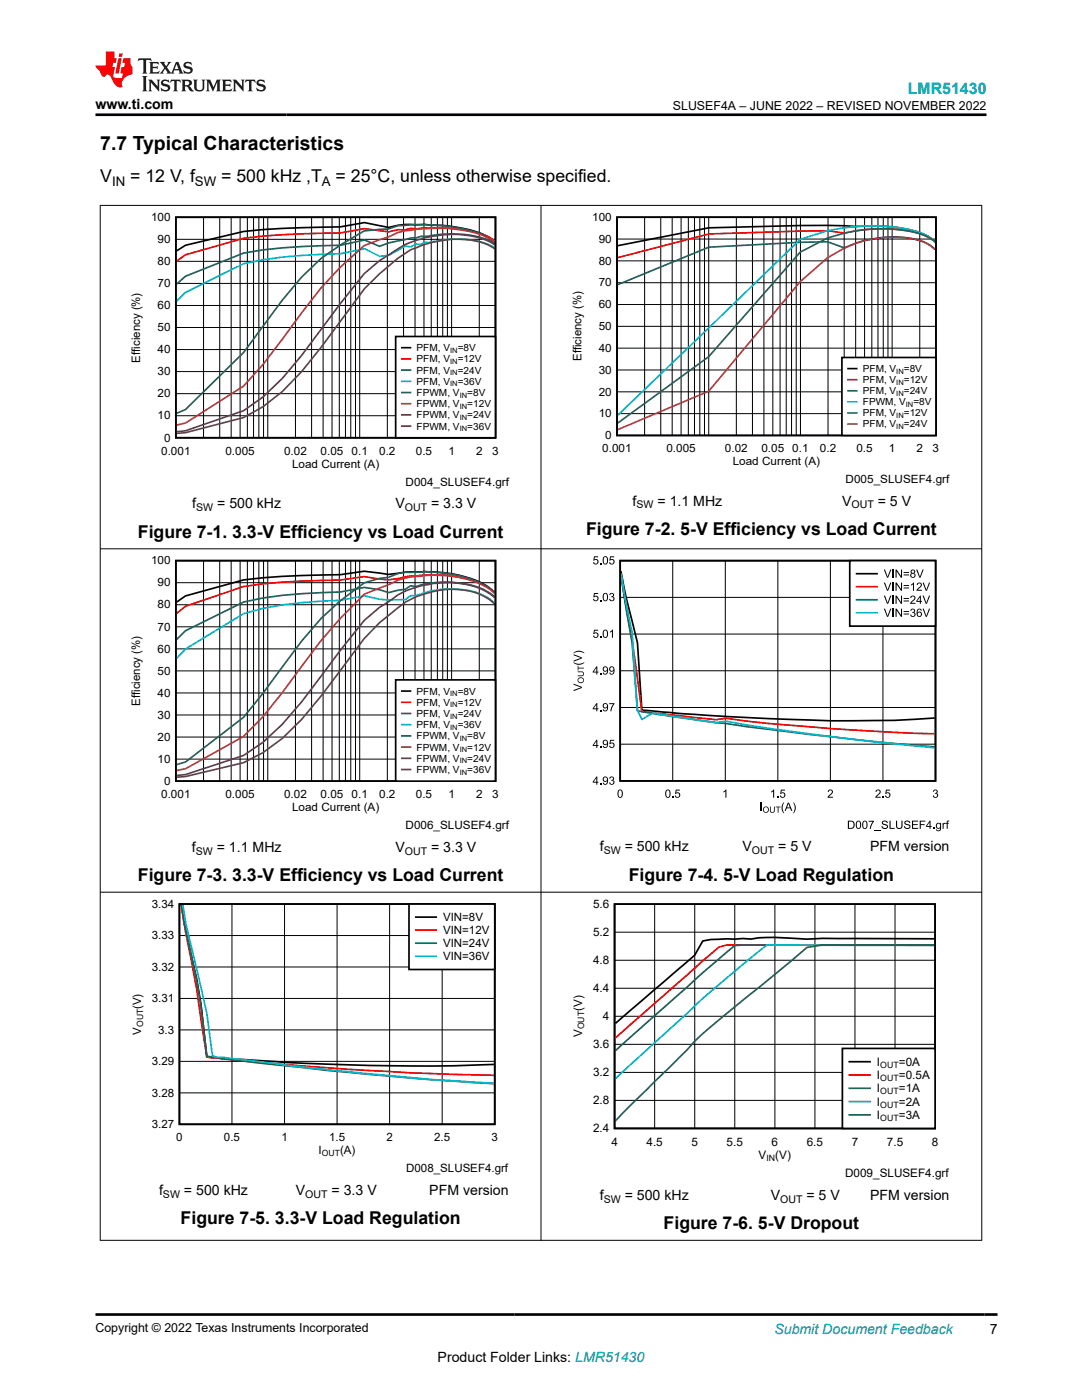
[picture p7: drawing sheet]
<svg xmlns="http://www.w3.org/2000/svg" width="216mm" height="279mm" viewBox="0 0 216 279" stroke-linecap="round" stroke-linejoin="round" font-family="sans-serif">
<path d="M35.1 43.4h63.8v44h-63.8zM98.7 48.3a10.9 10.9 0 0 0-5.8-2.6 50.3 50.3 0 0 0-13.5-.7l-1.9 .4-4.8-1-4.8 .9h-3.8a160.4 160.4 0 0 0-15.5 .9l-11.6 2.7-1.8 1.2" fill="none" stroke="#000" stroke-width=".34"/>
<g fill="none" stroke="#000" stroke-width=".2">
<path d="M35.1 56.6h63.8M35.1 52.2h63.8M35.1 47.8h63.8M40.6 43.4v44M43.8 43.4v44M46.1 43.4v44M47.9 43.4v44M49.4 43.4v44M50.6 43.4v44M51.7 43.4v44M52.6 43.4v44M53.4 43.4v44"/>
<path d="M59 43.4v44M62.2 43.4v44M64.5 43.4v44M66.3 43.4v44M67.7 43.4v44M68.9 43.4v44M70 43.4v44M70.9 43.4v44M71.8 43.4v44M77.3 43.4v44M80.5 43.4v44M82.8 43.4v44"/>
<path d="M84.6 43.4v44M86 43.4v44M87.3 43.4v44M88.3 43.4v44M89.3 43.4v44M90.1 43.4v44M95.6 43.4v44M35.1 78.6h63.8M35.1 74.2h63.8M35.1 69.8h63.8M35.1 65.4h63.8M35.1 61h63.8"/>
<path d="M35.1 83h63.8"/>
</g>
<path d="M98.7 48a15.1 15.1 0 0 0-7.1-2.2 33.9 33.9 0 0 0-8.6-.1l-1.1-.1-1 .3-1.5-.1-1.9 .5-4.8-.7-4.8 .9-3.8 .1a143.2 143.2 0 0 0-15.5 1l-11.6 3.3-1.8 1.2" fill="none" stroke="#f00" stroke-width=".34"/>
<path d="M98.7 48.6a13.3 13.3 0 0 0-7.1-1.9h-3.2l-2.9 .4-1.5 .1-1 .3h-1.1l-4.4 1-1.8 .7-2.9-1.3-4.9 1a123.5 123.5 0 0 0-19.3 1.6l-11.6 4.6-1.8 1.6" fill="none" stroke="#156" stroke-width=".34"/>
<path d="M98.7 49.5a12.5 12.5 0 0 0-7.1-1.8l-2.2 .1-3.9 .6-.8-.1-.7 .5-1-.1-1.1 .6-1-.2-3.4 1.9-1.8 .1-2.9-1.5-4.9 1a100.2 100.2 0 0 0-19.3 2l-11.6 5.8-1.8 1.7" fill="none" stroke="#0bc" stroke-width=".34"/>
<path d="M98.7 48.5a11.2 11.2 0 0 0-5.8-2.7 42.6 42.6 0 0 0-13.5-.8l-1.9 .7-4.8 .4-4.8 2.8-3.8 2.7-3.9 3.7-3.9 4.6-7.7 10.5-11.6 11.3-1.8 .8" fill="none" stroke="#286b49" stroke-width=".34"/>
<path d="M98.7 48.3a16.2 16.2 0 0 0-8.5-2.6 38.5 38.5 0 0 0-10.8 .7l-1.9 .9-4.8 1.7-4.8 4.3-3.8 4.2-11.6 15.3-3.9 4.3-11.6 7.3-1.8 .4" fill="none" stroke="#9e3a3a" stroke-width=".34"/>
<path d="M98.7 48.8a16.4 16.4 0 0 0-11.3-1.8 20.4 20.4 0 0 0-9.9 3.9l-1.8 1.1-3 2.6-4.8 6-7.7 10.3-3.9 4.6-3.8 3.7-3.9 2.8-11.6 4-1.8 .2" fill="none" stroke="#68275f" stroke-width=".34"/>
<path d="M98.7 49.7a11.7 11.7 0 0 0-7.1-2 22.8 22.8 0 0 0-9.7 2.2 33.6 33.6 0 0 0-6.2 4.7l-3 3-8.6 11.7-3.9 4.9-3.9 4-3.8 3-3.9 2.1-11.6 3-1.8 .2" fill="none" stroke="#6b5028" stroke-width=".34"/>
<path d="M78.9 67.2h20v20.2h-20z" fill-rule="evenodd" fill="#fff"/>
<path d="M123.1 43.4h63.7v43.5h-63.7zM186.6 48.4a9.5 9.5 0 0 0-5.9-2.7 37.5 37.5 0 0 0-9.9-.5l-5.7-.2h-5.4l-18.3 .5-18.1 3.5M78.9 67.2h20v20.2h-20zM80.2 69.4h1.7" fill="none" stroke="#000" stroke-width=".34"/>
<path d="M186.6 48.2a15.3 15.3 0 0 0-8.5-2.5h-2.9a34.5 34.5 0 0 0-6.7 .8l-3.4-.4-23.7 .6-18.1 4.7M80.2 71.6h1.7" fill="none" stroke="#f00" stroke-width=".34"/>
<path d="M186.6 49.8a10.4 10.4 0 0 0-7.1-2.5 23.4 23.4 0 0 0-11 2.2l-3.4-1.2-5.4 .1-18.3 .9-18.1 7.5M80.2 73.9h1.7" fill="none" stroke="#156" stroke-width=".34"/>
<path d="M186.6 48.3a9 9 0 0 0-5.3-2.5 39.2 39.2 0 0 0-16.2 .2l-5.4 1.8-36.4 35.1M80.2 76.1h1.7" fill="none" stroke="#0bc" stroke-width=".34"/>
<path d="M186.6 48.2a15.3 15.3 0 0 0-8.5-2.5 32.8 32.8 0 0 0-13 1.8l-5.4 2.8-18.3 20.9-18.1 13.2M80.2 78.3h1.7" fill="none" stroke="#286b49" stroke-width=".34"/>
<path d="M186.6 49.7a12.4 12.4 0 0 0-8.5-2.4 23.4 23.4 0 0 0-13 4.1l-5.4 4.8-18.3 21.9-18.1 7.6M80.2 80.6h1.7" fill="none" stroke="#9e3a3a" stroke-width=".34"/>
<path d="M80.2 82.8h1.7" fill="none" stroke="#68275f" stroke-width=".34"/>
<path d="M80.2 85h1.7" fill="none" stroke="#6b5028" stroke-width=".34"/>
<g fill="none" stroke="#000" stroke-width=".2">
<path d="M123.1 56.4h63.7M123.1 52.1h63.7M123.1 47.7h63.7M128.6 43.4v43.5M131.8 43.4v43.5M134.1 43.4v43.5M135.9 43.4v43.5M137.4 43.4v43.5M138.6 43.4v43.5M139.6 43.4v43.5M140.6 43.4v43.5M141.4 43.4v43.5"/>
<path d="M146.9 43.4v43.5M150.1 43.4v43.5M152.4 43.4v43.5M154.2 43.4v43.5M155.7 43.4v43.5M156.9 43.4v43.5M157.9 43.4v43.5M158.9 43.4v43.5M159.7 43.4v43.5M165.2 43.4v43.5M168.4 43.4v43.5M170.7 43.4v43.5"/>
<path d="M172.5 43.4v43.5M174 43.4v43.5M175.2 43.4v43.5M176.2 43.4v43.5M177.2 43.4v43.5M178 43.4v43.5M183.5 43.4v43.5M123.1 78.2h63.7M123.1 73.8h63.7M123.1 69.5h63.7M123.1 65.1h63.7M123.1 60.8h63.7"/>
<path d="M123.1 82.5h63.7"/>
</g>
<path d="M168 71.3h18.8v15.6h-18.8z" fill-rule="evenodd" fill="#fff"/>
<path d="M168 71.3h18.8v15.6h-18.8zM169.2 73.6h1.7M35.1 111.9h63.8v44h-63.8zM98.7 118.2a13.1 13.1 0 0 0-7.1-3.4 40.2 40.2 0 0 0-14.1-.2l-4.8-.6-4.8 .7-3.8 .1a137.8 137.8 0 0 0-15.5 .9l-11.6 3.2-1.8 1.3" fill="none" stroke="#000" stroke-width=".34"/>
<path d="M169.2 75.8h1.7M98.7 118.3a13 13 0 0 0-7.1-3.1 31 31 0 0 0-8.6-.2h-1.1l-4.4 .7-4.8-.6-4.8 .7a147.3 147.3 0 0 0-19.3 1.3l-11.6 3.9-1.8 1.4" fill="none" stroke="#f00" stroke-width=".34"/>
<path d="M169.2 78h1.7M98.7 119.1a11.6 11.6 0 0 0-7.1-2.8 21.3 21.3 0 0 0-8.6 .7l-1.1-.1-1 .7-3.4 .7-1.7-.6-3.1-.5-4.8 .9a97.9 97.9 0 0 0-19.3 2.1l-11.6 5.7-1.8 1.7" fill="none" stroke="#156" stroke-width=".34"/>
<path d="M169.2 80.2h1.7M98.7 120.4a11.8 11.8 0 0 0-8.5-2.9 18.4 18.4 0 0 0-7.2 1.4h-1.1l-1 .8a20.6 20.6 0 0 1-8.2-.8l-4.8 .9a88.3 88.3 0 0 0-15.4 1.6l-3.9 1.1-11.6 7-1.8 1.9" fill="none" stroke="#0bc" stroke-width=".34"/>
<path d="M169.2 82.4h1.7M98.7 118.4a13.4 13.4 0 0 0-7.1-3.5 36.4 36.4 0 0 0-12.2-.4l-1.9 .7-1.8 .2-3 .9-4.8 3.6-3.8 3.5-3.9 4.5-7.7 10.5-3.9 4.8-11.6 8.9-1.8 .5" fill="none" stroke="#286b49" stroke-width=".34"/>
<path d="M169.2 84.6h1.7M98.7 118.4a14.1 14.1 0 0 0-7.1-3.2 28.8 28.8 0 0 0-8.6-.2 12.9 12.9 0 0 0-5.5 1.7l-4.8 1.9-4.8 4.8-3.8 4.5-7.8 10.3-3.8 4.8-3.9 4-11.6 6.4-1.8 .4" fill="none" stroke="#9e3a3a" stroke-width=".34"/>
<g fill="none" stroke="#000" stroke-width=".2">
<path d="M35.1 116.3h63.8M40.6 111.9v44M43.8 111.9v44M46.1 111.9v44M47.9 111.9v44M49.4 111.9v44M50.6 111.9v44M51.7 111.9v44M52.6 111.9v44M53.4 111.9v44M59 111.9v44M62.2 111.9v44"/>
<path d="M64.5 111.9v44M66.3 111.9v44M67.7 111.9v44M68.9 111.9v44M70 111.9v44M70.9 111.9v44M71.8 111.9v44M77.3 111.9v44M80.5 111.9v44M82.8 111.9v44M84.6 111.9v44M86 111.9v44"/>
<path d="M87.3 111.9v44M88.3 111.9v44M89.3 111.9v44M90.1 111.9v44M95.6 111.9v44M35.1 138.3h63.8M35.1 133.9h63.8M35.1 129.5h63.8M35.1 125.1h63.8M35.1 120.7h63.8M35.1 151.5h63.8M35.1 147.1h63.8"/>
<path d="M35.1 142.7h63.8"/>
</g>
<path d="M98.7 119.3a13.9 13.9 0 0 0-10.3-3 18.1 18.1 0 0 0-10.9 3.8l-1.8 1.1-3 2.6-4.8 6-7.7 10.3-3.9 4.5-3.8 3.5-3.9 2.7-11.6 3.8-1.8 .2" fill="none" stroke="#68275f" stroke-width=".34"/>
<path d="M98.7 120.6a11.3 11.3 0 0 0-8.5-3 19 19 0 0 0-12.7 5.2l-1.8 1.5-3 3.1-8.6 11.5-3.9 4.7-3.9 3.8-3.8 2.8-3.9 2-11.6 2.8-1.8 .1" fill="none" stroke="#6b5028" stroke-width=".34"/>
<path d="M78.9 135.7h20v20.2h-20z" fill-rule="evenodd" fill="#fff"/>
<path d="M123.8 111.9h62.9v43.9h-62.9zM123.9 114l.3 1.7a136.9 136.9 0 0 0 3 12.6l.9 13.4a520 520 0 0 0 42.1 2.1 164.6 164.6 0 0 0 16.3-.5M78.9 135.7h20v20.2h-20zM80.2 137.9h1.7" fill="none" stroke="#000" stroke-width=".34"/>
<path d="M123.9 114.7l.6 4.1a271.5 271.5 0 0 1 3.6 23.2l14.8 1.6 2-.3a386.1 386.1 0 0 0 29.3 2.6l12.3 .5M80.2 140.2h1.7" fill="none" stroke="#f00" stroke-width=".34"/>
<path d="M80.2 142.4h1.7" fill="none" stroke="#156" stroke-width=".34"/>
<path d="M80.2 144.6h1.7" fill="none" stroke="#0bc" stroke-width=".34"/>
<path d="M80.2 146.9h1.7" fill="none" stroke="#286b49" stroke-width=".34"/>
<path d="M80.2 149.1h1.7" fill="none" stroke="#9e3a3a" stroke-width=".34"/>
<path d="M80.2 151.3h1.7" fill="none" stroke="#68275f" stroke-width=".34"/>
<path d="M80.2 153.6h1.7" fill="none" stroke="#6b5028" stroke-width=".34"/>
<g fill="#000">
<path d="M118.5 118.4h.9v.1h-.7l-.1 .5a.54 .54 0 0 1 .8 .3 .54 .54 0 0 1-.4 .7 .54 .54 0 0 1-.7-.5h.3a.36 .36 0 0 0 .5 .2 .36 .36 0 0 0 .1-.5 .36 .36 0 0 0-.6 0h-.2zM118.5 111h.9v.2h-.7l-.1 .5a.54 .54 0 0 1 .8 .2 .54 .54 0 0 1-.4 .8 .54 .54 0 0 1-.7-.5h.3a.36 .36 0 0 0 .5 .2 .36 .36 0 0 0 .1-.6 .36 .36 0 0 0-.6 0l-.2 .1zM119.7 119.7h.3v.3h-.3zM119.7 112.4h.3v.2h-.3zM121.7 111h.9v.2h-.7l-.1 .5a.54 .54 0 0 1 .8 .2 .54 .54 0 0 1-.4 .8 .54 .54 0 0 1-.7-.5h.3a.36 .36 0 0 0 .5 .2 .36 .36 0 0 0 .1-.6 .36 .36 0 0 0-.6 0l-.2 .1zM121.7 118.4a.44 .44 0 0 1 .7 0 .44 .44 0 0 1-.1 .7 .52 .52 0 0 1 0 .9 .52 .52 0 0 1-.8-.5h.2a.33 .33 0 0 0 .4 .3 .33 .33 0 0 0 .3-.4 .33 .33 0 0 0-.5-.2l.1-.2a.28 .28 0 0 0 .3-.2 .28 .28 0 0 0-.2-.3 .28 .28 0 0 0-.3 .3l-.2-.1zM115.3 134h.7a.48 .48 0 0 1 .5 .5 .48 .48 0 0 1-.5 .5h-.7v-.2h.7a.33 .33 0 0 0 .4-.2 .33 .33 0 0 0-.2-.4h-.9zM114.5 136.4l1.6 .7v.2l-1.6 .6v-.2l1.4-.5-1.4-.5zM114.5 130.6l1.6 .6v.2l-1.6 .7v-.3l1.4-.5-1.4-.5zM115.3 132.9h.1v.4h1.1v.1h-1.1v.4h-.1zM114.4 132.1a1.91 1.91 0 0 0 2.2 0 1.35 1.35 0 0 1-2.2 0zM114.4 130.3a1.49 1.49 0 0 1 2.2 .1 1.91 1.91 0 0 0-2.2 0z"/>
<path d="M118.5 125.7h.9v.2h-.7l-.1 .4a.54 .54 0 0 1 .8 .3 .54 .54 0 0 1-.4 .7 .54 .54 0 0 1-.7-.4l.3-.1a.36 .36 0 0 0 .5 .2 .36 .36 0 0 0 .1-.5 .36 .36 0 0 0-.6 0h-.2zM119.7 134.4h.3v.2h-.3zM119.7 127.1h.3v.2h-.3zM121.7 126.1l.6-.5v1.7h-.2v-1.3l-.4 .3zM119.7 156.4h.3v.2h-.3zM119.7 149h.3v.3h-.3zM119.7 141.7h.3v.2h-.3zM121.7 147.7h.9v.1h-.7l-.1 .5a.54 .54 0 0 1 .8 .2 .54 .54 0 0 1-.4 .8 .54 .54 0 0 1-.7-.5h.3a.36 .36 0 0 0 .5 .2 .36 .36 0 0 0 .1-.5 .36 .36 0 0 0-.6 0h-.2zM121.7 155.1a.44 .44 0 0 1 .7-.1 .44 .44 0 0 1-.1 .7 .52 .52 0 0 1 0 .9 .52 .52 0 0 1-.8-.4l.2-.1a.33 .33 0 0 0 .4 .4 .33 .33 0 0 0 .3-.5 .33 .33 0 0 0-.5-.2l.1-.2a.28 .28 0 0 0 .3-.2 .28 .28 0 0 0-.2-.3 .28 .28 0 0 0-.3 .3h-.2zM121.6 140.3h1l-.5 1-.1 .6h-.2l.1-.4 .5-1h-.8zM134.1 159h.3v.2h-.3zM134.8 157.6h.9v.2h-.7l-.1 .4a.54 .54 0 0 1 .8 .3 .54 .54 0 0 1-.4 .7 .54 .54 0 0 1-.7-.4h.3a.36 .36 0 0 0 .5 .1 .36 .36 0 0 0 .1-.5 .36 .36 0 0 0-.6 0h-.2z"/>
<path d="M144.3 158l.6-.4v1.6h-.2v-1.3l-.4 .3zM153.9 158l.6-.4v1.6h-.2v-1.3l-.4 .3zM155.1 159h.2v.2h-.2zM155.8 157.6h.8v.2h-.6l-.1 .4a.54 .54 0 0 1 .8 .3 .54 .54 0 0 1-.4 .7 .54 .54 0 0 1-.7-.4h.2a.36 .36 0 0 0 .6 .1 .36 .36 0 0 0 .1-.5 .36 .36 0 0 0-.6 0h-.2zM165.3 157.7a.52 .52 0 0 1 .8 .1 .52 .52 0 0 1-.2 .7l-.5 .5h.8v.2h-1.1l.3-.5a.63 .63 0 0 0 .4-1l-.3 .1-.1 .3-.2-.1zM174.8 157.7a.52 .52 0 0 1 .9 .1 .52 .52 0 0 1-.3 .7l-.5 .5h.8v.2h-1l.2-.5a.63 .63 0 0 0 .4-1l-.3 .1-.1 .3-.2-.1zM176.1 159h.2v.2h-.2zM176.8 157.6h.8v.2h-.6l-.1 .4a.54 .54 0 0 1 .7 .3 .54 .54 0 0 1-.3 .7 .54 .54 0 0 1-.7-.4h.2a.36 .36 0 0 0 .5 .1 .36 .36 0 0 0 .1-.5 .36 .36 0 0 0-.5 0h-.3zM186.3 157.7a.44 .44 0 0 1 .7 0 .44 .44 0 0 1-.1 .6 .52 .52 0 0 1 0 .9 .52 .52 0 0 1-.8-.4l.2-.1a.33 .33 0 0 0 .4 .4 .33 .33 0 0 0 .3-.5 .33 .33 0 0 0-.5-.2v-.1a.28 .28 0 0 0 .4-.3 .28 .28 0 0 0-.3-.3 .28 .28 0 0 0-.2 .3h-.3zM151.7 160.2h.2v1.6h-.2zM153.6 161h.2v.7a.33 .33 0 0 0 .2 .4 .33 .33 0 0 0 .4-.2v-.9h.2v.7a.49 .49 0 0 1-.5 .5 .49 .49 0 0 1-.5-.5zM154.8 161h.9v.1h-.4v1.1h-.1v-1.1h-.4z"/>
<path d="M156.3 160.2h.2a1.87 1.87 0 0 0 0 2.1 1.43 1.43 0 0 1-.2-2.1zM158.2 160.2a1.32 1.32 0 0 1 0 2.1 1.87 1.87 0 0 0 0-2.1zM173.3 163.8h1.1l-.5 1-.1 .6h-.2v-.5l.5-.9h-.8zM174.5 165.7h1.3v.2h-1.3zM176.1 163.9a.66 .66 0 0 1 1.1 .3l-.3 .1a.36 .36 0 0 0-.4-.4 .36 .36 0 0 0-.3 .4 .84 .84 0 0 1 1 .8 .69 .69 0 0 1-.7 .3 .69 .69 0 0 1-.6-.5h.2a.43 .43 0 0 0 .4 .4 .43 .43 0 0 0 .5-.5l-.2-.1a.7 .7 0 0 1-.8-.6zM177.5 163.8h.2v1.4h.8v.2h-1zM178.8 163.8h.2v.9a.44 .44 0 0 0 .4 .6 .44 .44 0 0 0 .5-.6v-.9h.2v.9a.65 .65 0 0 1-.7 .7 .65 .65 0 0 1-.6-.7zM180.6 163.9a.66 .66 0 0 1 1 .3l-.2 .1a.36 .36 0 0 0-.4-.4 .36 .36 0 0 0-.3 .4 .84 .84 0 0 1 1 .8 .69 .69 0 0 1-.7 .3 .69 .69 0 0 1-.6-.5h.2a.43 .43 0 0 0 .4 .4 .43 .43 0 0 0 .4-.5l-.1-.1a.7 .7 0 0 1-.8-.6zM182 163.8h1.2v.2h-1v.5h.9v.2h-.9v.5h1v.2h-1.2zM183.5 163.8h1.1v.2h-.9v.5h.8v.2h-.8v.7h-.2zM186.2 165.2h.2v.2h-.2zM188.1 164.2h.2v.2l.3-.2 .1 .3a.26 .26 0 0 0-.4 0 .26 .26 0 0 0 0 .3v.6h-.2z"/>
<path d="M189 163.9l.4-.1v.1l-.3 .1v.2h.2v.2h-.2v1h-.2v-1h-.2z"/>
<path d="M120.5 118.4a.59 .59 0 0 1 .7 .1 .59 .59 0 0 1 .1 .7 .59 .59 0 0 1-.5 .8 .59 .59 0 0 1-.5-.8zM120.6 118.6a.91 .91 0 0 0 .2 1.2 .84 .84 0 0 0 0-1.3z"/>
<path d="M120.5 111.1a.59 .59 0 0 1 .7 .1 .59 .59 0 0 1 .1 .6 .59 .59 0 0 1-.5 .9 .59 .59 0 0 1-.5-.9zM120.6 111.3a.91 .91 0 0 0 .2 1.2 .84 .84 0 0 0 0-1.3z"/>
<path d="M115.3 135.7a.62 .62 0 0 1 1.2 0 .62 .62 0 0 1-1.2 0zM115.4 135.7a.46 .46 0 0 0 .9 0 .46 .46 0 0 0-.9 0z"/>
<path d="M119 133h.2v1h.2v.2h-.2v.4h-.2v-.4h-.7zM119 133.3l-.5 .7h.5z"/>
<path d="M120.5 125.7a.59 .59 0 0 1 .7 .1 .59 .59 0 0 1 .1 .7 .59 .59 0 0 1-.5 .8 .59 .59 0 0 1-.5-.8zM120.6 125.9a.91 .91 0 0 0 .2 1.3 .84 .84 0 0 0 0-1.4z"/>
<path d="M120.4 133.1a.64 .64 0 0 1 .8 .1 .64 .64 0 0 1 .1 .8 .54 .54 0 0 1-.4 .6 .54 .54 0 0 1-.6-.4h.2a.38 .38 0 0 0 .5 .2 .38 .38 0 0 0 .1-.6 .52 .52 0 0 1-.7 .1 .52 .52 0 0 1 0-.8zM120.4 133.5a.35 .35 0 0 0 .7 0 .35 .35 0 0 0-.7 0z"/>
<path d="M121.7 133.1a.64 .64 0 0 1 .8 .1 .64 .64 0 0 1 .1 .8 .54 .54 0 0 1-.4 .6 .54 .54 0 0 1-.6-.4h.2a.38 .38 0 0 0 .5 .2 .38 .38 0 0 0 .1-.6 .52 .52 0 0 1-.8 .1 .52 .52 0 0 1 .1-.8zM121.7 133.5a.35 .35 0 0 0 .7 0 .35 .35 0 0 0-.7 0z"/>
<path d="M119 155h.2v1h.2v.2h-.2v.4h-.2v-.4h-.7zM119 155.3l-.5 .7h.5z"/>
<path d="M119 147.6h.2v1.1h.2v.2h-.2v.4h-.2v-.4h-.7zM119 147.9l-.5 .8h.5z"/>
<path d="M119 140.3h.2v1.1h.2v.2h-.2v.3h-.2v-.3h-.7zM119 140.6l-.5 .8h.5z"/>
<path d="M120.4 155.1a.64 .64 0 0 1 .8 .1 .64 .64 0 0 1 .1 .7 .54 .54 0 0 1-.4 .7 .54 .54 0 0 1-.6-.4h.2a.38 .38 0 0 0 .5 .2 .38 .38 0 0 0 .1-.6 .52 .52 0 0 1-.7 .1 .52 .52 0 0 1 0-.8zM120.4 155.5a.35 .35 0 0 0 .7 0 .35 .35 0 0 0-.7 0z"/>
<path d="M120.4 147.8a.64 .64 0 0 1 .8 0 .64 .64 0 0 1 .1 .8 .54 .54 0 0 1-.4 .7 .54 .54 0 0 1-.6-.4h.2a.38 .38 0 0 0 .5 .1 .38 .38 0 0 0 .1-.5 .52 .52 0 0 1-.7 .1 .52 .52 0 0 1 0-.8zM120.4 148.2a.35 .35 0 0 0 .7 0 .35 .35 0 0 0-.7 0z"/>
<path d="M120.4 140.5a.64 .64 0 0 1 .8 0 .64 .64 0 0 1 .1 .8 .54 .54 0 0 1-.4 .6 .54 .54 0 0 1-.6-.3h.2a.38 .38 0 0 0 .5 .1 .38 .38 0 0 0 .1-.5 .52 .52 0 0 1-.7 0 .52 .52 0 0 1 0-.7zM120.4 140.8a.35 .35 0 0 0 .7 0 .35 .35 0 0 0-.7 0z"/>
<path d="M123.4 157.7a.59 .59 0 0 1 .7 0 .59 .59 0 0 1 .2 .7 .59 .59 0 0 1-.6 .8 .59 .59 0 0 1-.5-.8zM123.5 157.8a.91 .91 0 0 0 .2 1.3 .84 .84 0 0 0 0-1.4z"/>
<path d="M133 157.7a.59 .59 0 0 1 .7 0 .59 .59 0 0 1 .1 .7 .59 .59 0 0 1-.5 .8 .59 .59 0 0 1-.6-.8zM133 157.8a.91 .91 0 0 0 .3 1.3 .84 .84 0 0 0 0-1.4z"/>
<path d="M152.2 161.6a.65 .65 0 0 1 1.3 0 .65 .65 0 0 1-1.3 0zM152.4 161.6a.46 .46 0 0 0 .9 0 .46 .46 0 0 0-.9 0z"/>
<path d="M157.2 160.2h.2l.7 1.6h-.2l-.2-.5h-.7l-.2 .5h-.2zM157.3 160.3l-.3 .8h.6z"/>
<path d="M169.2 163.8h.5a.82 .82 0 0 1 .8 .8 .82 .82 0 0 1-.7 .8h-.6zM169.4 164v1.2a.67 .67 0 0 0 .9-.6 .67 .67 0 0 0-.9-.6z"/>
<path d="M171 163.9a.59 .59 0 0 1 .7 0 .59 .59 0 0 1 .1 .7 .59 .59 0 0 1-.5 .8 .59 .59 0 0 1-.5-.8zM171.1 164.1a.91 .91 0 0 0 .2 1.2 .84 .84 0 0 0 0-1.4z"/>
<path d="M172.3 163.9a.59 .59 0 0 1 .7 0 .59 .59 0 0 1 .1 .7 .59 .59 0 0 1-.5 .8 .59 .59 0 0 1-.6-.8zM172.3 164.1a.91 .91 0 0 0 .3 1.2 .84 .84 0 0 0 0-1.4z"/>
<path d="M185.5 163.8h.2v1h.2v.2h-.2v.4h-.2v-.4h-.7zM185.5 164.1l-.5 .7h.5z"/>
<path d="M186.9 164.4l.2-.2 .5 .2v-.2h.2v1.1a.52 .52 0 0 1-.4 .6 .52 .52 0 0 1-.6-.4h.2a.34 .34 0 0 0 .4 .2 .34 .34 0 0 0 .2-.4 .57 .57 0 0 1-.8-.1 .57 .57 0 0 1 .1-.8zM187 164.5a.41 .41 0 0 0-.1 .5 .41 .41 0 0 0 .6 .1 .41 .41 0 0 0 .1-.5 .41 .41 0 0 0-.6-.1z"/>
</g>
<path d="M123.8 119.2h62.9M134.2 111.9v44M144.7 111.9v44M155.2 111.9v44M165.7 111.9v44M176.2 111.9v44M123.8 133.9h62.9M123.8 126.5h62.9M123.8 148.5h62.9M123.8 141.2h62.9" fill="none" stroke="#000" stroke-width=".2"/>
<path d="M123.9 114.8l2.2 13.4 1.1 13.7 6.3 1a900.4 900.4 0 0 0 53 6.1" fill="none" stroke="#0f5463" stroke-width=".34"/>
<path d="M123.9 114.5l2.2 11.7 1.1 15.5 .9 1.9 2.3-1.3 4 .7 8.5 1.2 2-.3a544.8 544.8 0 0 0 41.6 5.3" fill="none" stroke="#00baca" stroke-width=".34"/>
<path d="M169.6 111.9h17.1v13.1h-17.1z" fill-rule="evenodd" fill="#fff" stroke="#000" stroke-width=".34"/>
<path d="M170.9 114.5h4.1M35.8 180.4h62.9v44h-62.9zM36.2 180.6a71.9 71.9 0 0 0 1.9 9.9l1.1 4.9 .9 5 1.2 10.5a574 574 0 0 0 49.2 1.8l8.1-.3" fill="none" stroke="#000" stroke-width=".34"/>
<g fill="#000">
<path d="M176.4 113.7h.2l.5 1.4 .5-1.4h.3l-.7 1.6h-.2zM176.4 116.3h.2l.5 1.4 .5-1.4h.3l-.7 1.6h-.2zM178.1 113.7h.2v1.6h-.2zM178.1 116.3h.2v1.6h-.2zM178.7 113.7h.2l.9 1.2v-1.2h.2v1.6h-.2l-.9-1.3v1.3h-.2zM178.7 116.3h.2l.9 1.2v-1.2h.2v1.6h-.2l-.9-1.3v1.3h-.2zM181.8 116.7l.6-.4v1.6h-.2v-1.3l-.4 .3zM182.8 113.7h.2l.6 1.4 .5-1.4h.2l-.6 1.6h-.3zM183.1 116.4a.52 .52 0 0 1 .8 0 .52 .52 0 0 1-.2 .8l-.6 .5h.9v.2h-1.1l.2-.5a.63 .63 0 0 0 .5-1l-.4 .1-.1 .3-.2-.1zM184.1 116.3h.2l.5 1.4 .6-1.4h.2l-.7 1.6h-.2zM176.4 118.9h.2l.5 1.4 .5-1.4h.3l-.7 1.6h-.2zM176.4 121.5h.2l.5 1.4 .5-1.4h.3l-.7 1.6h-.2z"/>
<path d="M178.1 118.9h.2v1.6h-.2zM178.1 121.5h.2v1.6h-.2zM178.7 118.9h.2l.9 1.3v-1.3h.2v1.6h-.2l-.9-1.3v1.3h-.2zM178.7 121.5h.2l.9 1.3v-1.3h.2v1.6h-.2l-.9-1.3v1.3h-.2zM181.8 121.6a.44 .44 0 0 1 .7 0 .44 .44 0 0 1-.1 .6 .52 .52 0 0 1 0 .9 .52 .52 0 0 1-.8-.4l.2-.1a.33 .33 0 0 0 .4 .4 .33 .33 0 0 0 .3-.5 .33 .33 0 0 0-.5-.2v-.1a.28 .28 0 0 0 .4-.3 .28 .28 0 0 0-.3-.3 .28 .28 0 0 0-.3 .3h-.2zM181.8 119a.52 .52 0 0 1 .8 .1 .52 .52 0 0 1-.2 .7l-.5 .5h.8v.2h-1.1l.3-.5a.63 .63 0 0 0 .4-1l-.4 .1-.1 .3-.2-.1zM184.1 118.9h.2l.5 1.4 .6-1.4h.2l-.7 1.6h-.2zM184.1 121.5h.2l.5 1.4 .6-1.4h.2l-.7 1.6h-.2z"/>
<path d="M180.3 114.2h1.1v.1h-1.1zM180.3 114.6h1.1v.2h-1.1z"/>
<path d="M180.3 116.8h1.1v.1h-1.1zM180.3 117.2h1.1v.2h-1.1z"/>
<path d="M180.3 119.4h1.1v.1h-1.1zM180.3 119.8h1.1v.2h-1.1z"/>
<path d="M181.8 113.8a.44 .44 0 0 1 .7-.1 .44 .44 0 0 1-.1 .7 .49 .49 0 0 1 .1 .7 .49 .49 0 0 1-.7 0 .49 .49 0 0 1 .1-.7l-.2-.2zM181.9 114.1a.27 .27 0 0 0 .5 0 .27 .27 0 0 0-.5 0zM181.8 114.8a.35 .35 0 0 0 .7 0 .35 .35 0 0 0-.7 0z"/>
<path d="M180.3 122h1.1v.1h-1.1zM180.3 122.5h1.1v.1h-1.1z"/>
<path d="M183.6 118.9h.1v1h.3v.2h-.3v.4h-.2v-.4h-.7zM183.5 119.2l-.5 .7h.5z"/>
<path d="M183.1 121.7l.6-.2 .2 .4h-.2a.33 .33 0 0 0-.4-.3 .33 .33 0 0 0-.2 .4v.3a.52 .52 0 0 1 .8 0 .52 .52 0 0 1-.2 .8 .52 .52 0 0 1-.7-.3l-.1-.7zM183.1 122.6a.36 .36 0 0 0 .7 0 .36 .36 0 0 0-.7 0z"/>
</g>
<path d="M170.9 117.1h4.1M36.2 180.6a92.9 92.9 0 0 0 1.9 10.9l1.1 5.8 2.1 13.7a621.4 621.4 0 0 0 57.3 3.6" fill="none" stroke="#f00" stroke-width=".34"/>
<path d="M170.9 119.7h4.1" fill="none" stroke="#0f5463" stroke-width=".34"/>
<path d="M170.9 122.3h4.1" fill="none" stroke="#00baca" stroke-width=".34"/>
<path d="M35.8 199.3h62.9M35.8 193h62.9M35.8 186.7h62.9M46.3 180.4v44M56.8 180.4v44M67.3 180.4v44M77.7 180.4v44M88.2 180.4v44M35.8 218.1h62.9M35.8 211.8h62.9M35.8 205.5h62.9" fill="none" stroke="#000" stroke-width=".2"/>
<path d="M36.3 180.6l.8 5.1a161.8 161.8 0 0 1 4.2 25.1l1.1 .2a849.1 849.1 0 0 0 56.2 5.3" fill="none" stroke="#156" stroke-width=".34"/>
<path d="M36.5 180.6l.6 3.7 4.2 17.9 1.1 8.5 .9 .3h1.1a719.6 719.6 0 0 0 54.2 5.2" fill="none" stroke="#0bc" stroke-width=".34"/>
<path d="M81.6 180.4h17.1v13.1h-17.1z" fill-rule="evenodd" fill="#fff"/>
<path d="M81.6 180.4h17.1v13.1h-17.1zM83 183h4M122.6 180.4h64v44.8h-64zM186.4 187.4l-22.2-.1-3.2 .1a45.3 45.3 0 0 0-11.2 0l-1.6-.1-1.6 .1a32.4 32.4 0 0 0-6.4 .4l-1.6 2.8-15.8 13.6" fill="none" stroke="#000" stroke-width=".34"/>
<path d="M83 185.6h4M186.4 188.6h-41.4l-1.6 .4-20.6 18.2" fill="none" stroke="#f00" stroke-width=".34"/>
<path d="M83 188.2h4M186.4 188.6l-39.8 .1-6.4 5.4-17.4 15.6" fill="none" stroke="#156" stroke-width=".34"/>
<path d="M83 190.8h4M186.4 188.7l-33.4-.1-3.2 2.6a260 260 0 0 0-16 14l-11 10.1" fill="none" stroke="#0bc" stroke-width=".34"/>
<g fill="none" stroke="#000" stroke-width=".2">
<path d="M122.6 197.2h64M122.6 191.6h64M122.6 186h64M130.6 180.4v44.8M138.6 180.4v44.8M146.6 180.4v44.8M154.6 180.4v44.8M162.6 180.4v44.8M170.6 180.4v44.8M178.6 180.4v44.8M122.6 219.6h64M122.6 214h64"/>
<path d="M122.6 208.4h64M122.6 202.8h64"/>
</g>
<path d="M186.4 188.6h-22.2l-3.2 .5-12.8 10.5a106 106 0 0 0-12.8 11.6l-12.6 12.5" fill="none" stroke="#286b49" stroke-width=".34"/>
<path d="M168.1 209.2h18.5v16h-18.5z" fill-rule="evenodd" fill="#fff"/>
<path d="M168.1 209.2h18.5v16h-18.5zM169.5 211.9h4.1" fill="none" stroke="#000" stroke-width=".34"/>
<path d="M169.5 214.5h4.1" fill="none" stroke="#f00" stroke-width=".34"/>
<path d="M169.5 217.2h4.1" fill="none" stroke="#156" stroke-width=".34"/>
<path d="M169.5 219.8h4.1" fill="none" stroke="#0bc" stroke-width=".34"/>
<path d="M169.5 222.5h4.1" fill="none" stroke="#286b49" stroke-width=".34"/>
<path d="M19.9 41h176.1M20 40.9v206.7M108 40.9v206.7M195.9 40.9v206.7M19.9 109.5h176.1M19.9 178.1h176.1M19.9 247.5h176.1" fill="none" stroke="#000" stroke-width=".2"/>
<path d="M27.7 11.6l-.2 .6 .5-.2h.6v.1v2.2l-.2 .4h1l-.2-.4v-2.2v-.1h.5l.5 .2-.1-.6zM29.8 12.4l.2 .3v1.6l-.2 .4h1.9l.1-.6a1.08 1.08 0 0 1-1.3 .2v-.7h.6l.4 .2v-.7l-.4 .2h-.6v-.5l.2-.2a1 1 0 0 1 1 .3l-.1-.5zM31.8 12.4l1 1.1-1 1.2h.9l-.2-.2 .4-.8 .5 .8-.2 .2h1.6l-.2-.2 .1-.5h1l.1 .5-.1 .2h.9l-.2-.4-.8-1.9h-.5l-1 2.1-.8-1.1 .9-1h-.8l.2 .2-.5 .6-.3-.6 .1-.2zM35.2 12.8l.4 1h-.8zM36.8 12.5a.65 .65 0 0 0-.2 .7 .65 .65 0 0 0 .6 .5l.7 .1 .1 .3a.79 .79 0 0 1-.7 .4 .79 .79 0 0 1-.7-.5l.1 .7 .2-.1a.93 .93 0 0 0 1.1 0 .93 .93 0 0 0 .4-.9 1.46 1.46 0 0 0-1.2-.6l-.1-.3a1.09 1.09 0 0 1 1.2 .2l-.2-.6-.1 .1-.6-.2zM28.4 15.2l.2 .4v2.2l-.2 .4h1l-.2-.4v-2.2l.2-.4zM29.6 15.9l.2 .4v1.5l-.2 .4h.8l-.3-.4v-1.3l1.7 1.8v-2l.2-.4h-.8l.2 .2 .1 1.1-1.2-1.3zM32.3 16a.65 .65 0 0 0-.2 .8 .65 .65 0 0 0 .7 .4l.6 .2 .1 .2a.79 .79 0 0 1-.7 .4 .79 .79 0 0 1-.7-.5l.1 .7 .2-.1a.93 .93 0 0 0 1.1 .1 .93 .93 0 0 0 .4-1 1.46 1.46 0 0 0-1.2-.5l-.1-.4a1.09 1.09 0 0 1 1.2 .2l-.2-.6-.1 .1-.6-.1zM34.1 15.9l-.1 .6a.63 .63 0 0 1 .7-.3l.1 1.6-.3 .4h1l-.2-.4v-1.6a.66 .66 0 0 1 .8 .3l-.1-.6zM36.2 15.9l.2 .4v1.5l-.2 .4h.9l-.2-.2v-.7h.5l.1 .2a.79 .79 0 0 0 1.2 .6l-1-.9a.61 .61 0 0 0 .6-.6 .61 .61 0 0 0-.5-.7zM36.9 16.2h.2a.47 .47 0 0 1 .5 .1 .47 .47 0 0 1 .1 .5l-.2 .1-.6 .1zM38.5 15.9l.2 .2a2.27 2.27 0 0 0 .4 2 1.04 1.04 0 0 0 1.7-.7v-1.3l.2-.2h-.8l.2 .4v1.1a.6 .6 0 0 1-.6 .6 .6 .6 0 0 1-.6-.6v-1.1l.3-.4zM41.1 15.9l.2 .4v1.5l-.2 .4h.7l-.2-.4v-1.4l.9 1.9 .8-1.9v1.4l-.2 .4h1l-.3-.4v-1.5l.3-.4h-.8l-.7 1.5-.7-1.5zM44.3 15.9l.2 .4v1.5l-.2 .4h1.9l.1-.6a1.09 1.09 0 0 1-1.3 .2v-.7h.6l.4 .2v-.6l-.4 .2h-.6v-.6l.2-.1a1.01 1.01 0 0 1 1 .3l-.1-.6zM46.4 15.9l.3 .4v1.5l-.3 .4h.8l-.2-.4v-1.3l1.6 1.8v-2l.2-.4h-.7l.2 .2v1.1l-1.2-1.3zM49 15.9l-.1 .6a.63 .63 0 0 1 .8-.3v1.6l-.3 .4h1l-.2-.4v-1.6a.66 .66 0 0 1 .8 .3l-.1-.6zM51.4 16a.65 .65 0 0 0-.2 .8 .65 .65 0 0 0 .6 .4l.6 .2 .2 .2a.79 .79 0 0 1-.8 .4 .79 .79 0 0 1-.6-.5l.1 .7 .2-.1a.93 .93 0 0 0 1 .1 .93 .93 0 0 0 .5-1 1.46 1.46 0 0 0-1.3-.5l-.1-.4a1.09 1.09 0 0 1 1.3 .2l-.2-.6-.2 .1-.5-.1z" fill="#231f20"/>
<path d="M21.1 10.3v2.7h-2.1l.1 .4 .9 1a.95 .95 0 0 0 .9 .9 .59 .59 0 0 1 .6-.4 .59 .59 0 0 1 .5 .3l.4 .8a1.59 1.59 0 0 0 2.1 1.4 1.61 1.61 0 0 1 1-2.3l1-.3-.1-1.5a1.59 1.59 0 0 1-.4-1.7h-1.4l-.2 .9h.5l-.1 .9h-.5l-.2 .9v.3l.4 .1-.2 .9h-.6a.73 .73 0 0 1-1.1-.7l.3-1.5h-.5l.2-.9h.5l.2-.9h-.5v-1.3zM23.6 11.6l-.6 3.1h.7l.6-3.1zM23.8 10.7l-.1 .6h.7l.1-.6z" fill="#ed1c24"/>
<path d="M19.1 22.9h177.8M19.1 262.3h179.9" fill="none" stroke="#000" stroke-width=".53"/>
<text font-size="3.9" x="20" y="29.9">7.7 Typical Characteristics</text>
<g font-size="3.5">
<text x="20" y="36.4">V</text>
<text x="26" y="36.4">= 12 V, f</text>
<text x="44.1" y="36.4">= 500 kHz ,T</text>
<text x="67" y="36.4">= 25°C, unless otherwise specified.</text>
<text x="27.5" y="107.3">Figure 7-1. 3.3-V Efficiency vs Load Current</text>
<text x="116.9" y="106.7">Figure 7-2. 5-V Efficiency vs Load Current</text>
<text x="27.5" y="175.8">Figure 7-3. 3.3-V Efficiency vs Load Current</text>
<text x="125.5" y="175.8">Figure 7-4. 5-V Load Regulation</text>
<text x="36" y="244.3">Figure 7-5. 3.3-V Load Regulation</text>
<text x="132.4" y="245.3">Figure 7-6. 5-V Dropout</text>
</g>
<text font-size="3.2" fill="#00f" x="181.1" y="18.7">LMR51430</text>
<g font-size="2.8">
<text x="19.1" y="21.8">www.ti.com</text>
<text x="38.4" y="101.5">f</text>
<text x="43.3" y="101.5">= 500 kHz</text>
<text x="78.9" y="101.5">V</text>
<text x="86" y="101.5">= 3.3 V</text>
<text x="126.2" y="100.9">f</text>
<text x="131.2" y="100.9">= 1.1 MHz</text>
<text x="168" y="100.9">V</text>
<text x="175.1" y="100.9">= 5 V</text>
<text x="38.3" y="170">f</text>
<text x="43.3" y="170">= 1.1 MHz</text>
<text x="78.9" y="170">V</text>
<text x="86" y="170">= 3.3 V</text>
<text x="119.7" y="169.9">f</text>
<text x="124.7" y="169.9">= 500 kHz</text>
<text x="148.1" y="169.9">V</text>
<text x="155.3" y="169.9">= 5 V</text>
<text x="173.6" y="169.9">PFM version</text>
<text x="31.7" y="238.5">f</text>
<text x="36.7" y="238.5">= 500 kHz</text>
<text x="59" y="238.5">V</text>
<text x="66.2" y="238.5">= 3.3 V</text>
<text x="85.7" y="238.5">PFM version</text>
<text x="119.7" y="239.5">f</text>
<text x="124.7" y="239.5">= 500 kHz</text>
<text x="153.8" y="239.5">V</text>
<text x="160.9" y="239.5">= 5 V</text>
<text x="173.6" y="239.5">PFM version</text>
<text x="197.5" y="266.1">7</text>
<text x="87.3" y="271.7">Product Folder Links: LMR51430</text>
</g>
<text font-size="2.8" fill="#00f" x="154.5" y="266.2">Submit Document Feedback</text>
<g font-size="2.6">
<text x="22.4" y="37.1">IN</text>
<text x="38.9" y="37.1">SW</text>
<text x="64.2" y="37.1">A</text>
</g>
<g font-size="2.5">
<text x="134.3" y="21.9">SLUSEF4A – JUNE 2022 – REVISED NOVEMBER 2022</text>
<text x="19.1" y="265.9">Copyright © 2022 Texas Instruments Incorporated</text>
</g>
<g font-size="2.3">
<text x="30.2" y="44.1">100</text>
<text x="118.2" y="44.1">100</text>
<text x="31.5" y="52.9">80</text>
<text x="31.5" y="48.5">90</text>
<text x="119.5" y="52.8">80</text>
<text x="119.5" y="48.4">90</text>
<text x="31.5" y="57.3">70</text>
<text x="119.5" y="57.2">70</text>
<text x="31.5" y="61.7">60</text>
<text x="119.5" y="65.9">50</text>
<text x="119.5" y="61.5">60</text>
<text x="31.5" y="70.5">40</text>
<text x="31.5" y="66.1">50</text>
<text x="119.5" y="70.2">40</text>
<text x="28" y="72.3" transform="rotate(-90 28 72.3)">Efficiency (%)</text>
<text x="31.5" y="74.9">30</text>
<text x="116" y="72" transform="rotate(-90 116 72)">Efficiency (%)</text>
<text x="119.5" y="74.6">30</text>
<text x="31.5" y="83.7">10</text>
<text x="31.5" y="79.3">20</text>
<text x="119.5" y="83.3">10</text>
<text x="119.5" y="78.9">20</text>
<text x="32.8" y="88.1">0</text>
<text x="120.8" y="87.6">0</text>
<text x="32.2" y="90.7">0.001</text>
<text x="45" y="90.7">0.005</text>
<text x="56.7" y="90.7">0.02</text>
<text x="58.3" y="93.3">Load Current (A)</text>
<text x="64" y="90.7">0.05</text>
<text x="70.2" y="90.7">0.1</text>
<text x="75.7" y="90.7">0.2</text>
<text x="83" y="90.7">0.5</text>
<text x="89.5" y="90.7">1</text>
<text x="95" y="90.7">2</text>
<text x="98.2" y="90.7">3</text>
<text x="120.2" y="90.2">0.001</text>
<text x="133" y="90.2">0.005</text>
<text x="144.7" y="90.2">0.02</text>
<text x="146.2" y="92.8">Load Current (A)</text>
<text x="151.9" y="90.2">0.05</text>
<text x="158.1" y="90.2">0.1</text>
<text x="163.6" y="90.2">0.2</text>
<text x="170.9" y="90.2">0.5</text>
<text x="177.4" y="90.2">1</text>
<text x="182.9" y="90.2">2</text>
<text x="186.1" y="90.2">3</text>
<text x="80.9" y="96.9">D004_SLUSEF4.grf</text>
<text x="168.7" y="96.4">D005_SLUSEF4.grf</text>
<text x="30.2" y="112.6">100</text>
<text x="31.5" y="117">90</text>
<text x="31.5" y="125.8">70</text>
<text x="31.5" y="121.4">80</text>
<text x="31.5" y="130.2">60</text>
<text x="31.5" y="134.6">50</text>
<text x="28" y="140.9" transform="rotate(-90 28 140.9)">Efficiency (%)</text>
<text x="31.5" y="143.4">30</text>
<text x="31.5" y="139">40</text>
<text x="31.5" y="147.9">20</text>
<text x="31.5" y="152.2">10</text>
<text x="32.2" y="159.2">0.001</text>
<text x="32.8" y="156.6">0</text>
<text x="45" y="159.2">0.005</text>
<text x="56.7" y="159.2">0.02</text>
<text x="58.3" y="161.9">Load Current (A)</text>
<text x="64" y="159.2">0.05</text>
<text x="70.2" y="159.2">0.1</text>
<text x="75.7" y="159.2">0.2</text>
<text x="83" y="159.2">0.5</text>
<text x="89.5" y="159.2">1</text>
<text x="95" y="159.2">2</text>
<text x="98.2" y="159.2">3</text>
<text x="80.9" y="165.5">D006_SLUSEF4.grf</text>
<text x="30.3" y="181.2">3.34</text>
<text x="88.4" y="183.8">VIN=8V</text>
<text x="118.3" y="181.2">5.6</text>
<text x="30.3" y="187.4">3.33</text>
<text x="88.4" y="186.4">VIN=12V</text>
<text x="88.4" y="189">VIN=24V</text>
<text x="88.4" y="191.6">VIN=36V</text>
<text x="118.3" y="186.8">5.2</text>
<text x="30.3" y="193.7">3.32</text>
<text x="118.3" y="198">4.4</text>
<text x="118.3" y="192.4">4.8</text>
<text x="28.2" y="201.4" transform="rotate(-90 28.2 201.4)">(V)</text>
<text x="30.3" y="200">3.31</text>
<text x="116.2" y="201.8" transform="rotate(-90 116.2 201.8)">(V)</text>
<text x="120.3" y="203.6">4</text>
<text x="28.2" y="206.5" transform="rotate(-90 28.2 206.5)">V</text>
<text x="31.6" y="206.3">3.3</text>
<text x="116.2" y="207" transform="rotate(-90 116.2 207)">V</text>
<text x="118.3" y="209.2">3.6</text>
<text x="30.3" y="212.6">3.29</text>
<text x="118.3" y="214.8">3.2</text>
<text x="175" y="215.4">I</text>
<text x="175" y="212.7">I</text>
<text x="179.4" y="215.4">=0.5A</text>
<text x="179.4" y="212.7">=0A</text>
<text x="30.3" y="218.9">3.28</text>
<text x="118.3" y="220.4">2.8</text>
<text x="175" y="218">I</text>
<text x="175" y="220.7">I</text>
<text x="179.4" y="220.7">=2A</text>
<text x="179.4" y="218">=1A</text>
<text x="30.3" y="225.1">3.27</text>
<text x="35.2" y="227.7">0</text>
<text x="44.7" y="227.7">0.5</text>
<text x="56.1" y="227.7">1</text>
<text x="65.7" y="227.7">1.5</text>
<text x="77.1" y="227.7">2</text>
<text x="86.6" y="227.7">2.5</text>
<text x="98.1" y="227.7">3</text>
<text x="118.3" y="226">2.4</text>
<text x="175" y="223.3">I</text>
<text x="179.4" y="223.3">=3A</text>
<text x="63.6" y="230.3">I</text>
<text x="67.9" y="230.3">(A)</text>
<text x="81.1" y="233.9">D008_SLUSEF4.grf</text>
<text x="122" y="228.6">4</text>
<text x="129" y="228.6">4.5</text>
<text x="138" y="228.6">5</text>
<text x="145" y="228.6">5.5</text>
<text x="151.4" y="231.3">V</text>
<text x="154" y="228.6">6</text>
<text x="154.7" y="231.3">(V)</text>
<text x="161" y="228.6">6.5</text>
<text x="169.9" y="228.6">7</text>
<text x="177" y="228.6">7.5</text>
<text x="185.9" y="228.6">8</text>
<text x="168.6" y="234.9">D009_SLUSEF4.grf</text>
</g>
<g font-size="2.1">
<text x="127" y="101.5">SW</text>
<text x="169.9" y="101.5">OUT</text>
<text x="39.1" y="102">SW</text>
<text x="80.8" y="102">OUT</text>
<text x="39.1" y="170.6">SW</text>
<text x="80.8" y="170.6">OUT</text>
<text x="120.5" y="170.5">SW</text>
<text x="150" y="170.5">OUT</text>
<text x="32.5" y="239">SW</text>
<text x="60.9" y="239">OUT</text>
<text x="120.5" y="240">SW</text>
<text x="155.7" y="240">OUT</text>
</g>
<g font-size="2">
<text x="83.1" y="70.1">PFM, V</text>
<text x="91.3" y="70.1">=8V</text>
<text x="83.1" y="76.8">PFM, V</text>
<text x="83.1" y="72.3">PFM, V</text>
<text x="83.1" y="74.6">PFM, V</text>
<text x="91.3" y="74.6">=24V</text>
<text x="91.3" y="72.3">=12V</text>
<text x="91.3" y="76.8">=36V</text>
<text x="83.1" y="79">FPWM, V</text>
<text x="83.1" y="81.3">FPWM, V</text>
<text x="83.1" y="83.5">FPWM, V</text>
<text x="93.2" y="79">=8V</text>
<text x="93.2" y="81.3">=12V</text>
<text x="93.2" y="83.5">=24V</text>
<text x="83.1" y="85.7">FPWM, V</text>
<text x="93.2" y="85.7">=36V</text>
<text x="83.1" y="138.6">PFM, V</text>
<text x="83.1" y="140.9">PFM, V</text>
<text x="83.1" y="143.1">PFM, V</text>
<text x="91.3" y="143.1">=24V</text>
<text x="91.3" y="138.6">=8V</text>
<text x="91.3" y="140.9">=12V</text>
<text x="83.1" y="145.3">PFM, V</text>
<text x="83.1" y="147.6">FPWM, V</text>
<text x="83.1" y="149.8">FPWM, V</text>
<text x="91.3" y="145.3">=36V</text>
<text x="93.2" y="147.6">=8V</text>
<text x="93.2" y="149.8">=12V</text>
<text x="83.1" y="152">FPWM, V</text>
<text x="83.1" y="154.3">FPWM, V</text>
<text x="93.2" y="152">=24V</text>
<text x="93.2" y="154.3">=36V</text>
</g>
<g font-size="1.9">
<text x="172.2" y="76.5">PFM, V</text>
<text x="172.2" y="74.2">PFM, V</text>
<text x="180.4" y="74.2">=8V</text>
<text x="180.4" y="76.5">=12V</text>
<text x="172.2" y="78.7">PFM, V</text>
<text x="172.2" y="80.9">FPWM, V</text>
<text x="172.2" y="83.1">PFM, V</text>
<text x="180.4" y="78.7">=24V</text>
<text x="180.4" y="83.1">=12V</text>
<text x="182.2" y="80.9">=8V</text>
<text x="172.2" y="85.3">PFM, V</text>
<text x="180.4" y="85.3">=24V</text>
</g>
<g font-size="1.7">
<text x="28.6" y="205" transform="rotate(-90 28.6 205)">OUT</text>
<text x="116.6" y="205.4" transform="rotate(-90 116.6 205.4)">OUT</text>
<text x="175.6" y="215.8">OUT</text>
<text x="175.6" y="213.1">OUT</text>
<text x="175.6" y="221.1">OUT</text>
<text x="175.6" y="218.4">OUT</text>
<text x="175.6" y="223.7">OUT</text>
<text x="64.2" y="230.7">OUT</text>
<text x="152.9" y="231.7">IN</text>
</g>
<g font-size="1.5">
<text x="89.8" y="70.4">IN</text>
<text x="89.8" y="77.1">IN</text>
<text x="89.8" y="72.7">IN</text>
<text x="89.8" y="74.9">IN</text>
<text x="178.8" y="74.6">IN</text>
<text x="178.8" y="76.8">IN</text>
<text x="91.7" y="83.8">IN</text>
<text x="91.7" y="79.4">IN</text>
<text x="91.7" y="81.6">IN</text>
<text x="178.8" y="79">IN</text>
<text x="178.8" y="83.4">IN</text>
<text x="180.7" y="81.2">IN</text>
<text x="91.7" y="86.1">IN</text>
<text x="178.8" y="85.6">IN</text>
<text x="89.8" y="138.9">IN</text>
<text x="89.8" y="141.2">IN</text>
<text x="89.8" y="143.4">IN</text>
<text x="89.8" y="145.7">IN</text>
<text x="91.7" y="147.9">IN</text>
<text x="91.7" y="152.4">IN</text>
<text x="91.7" y="154.6">IN</text>
<text x="91.7" y="150.1">IN</text>
</g>
</svg>
